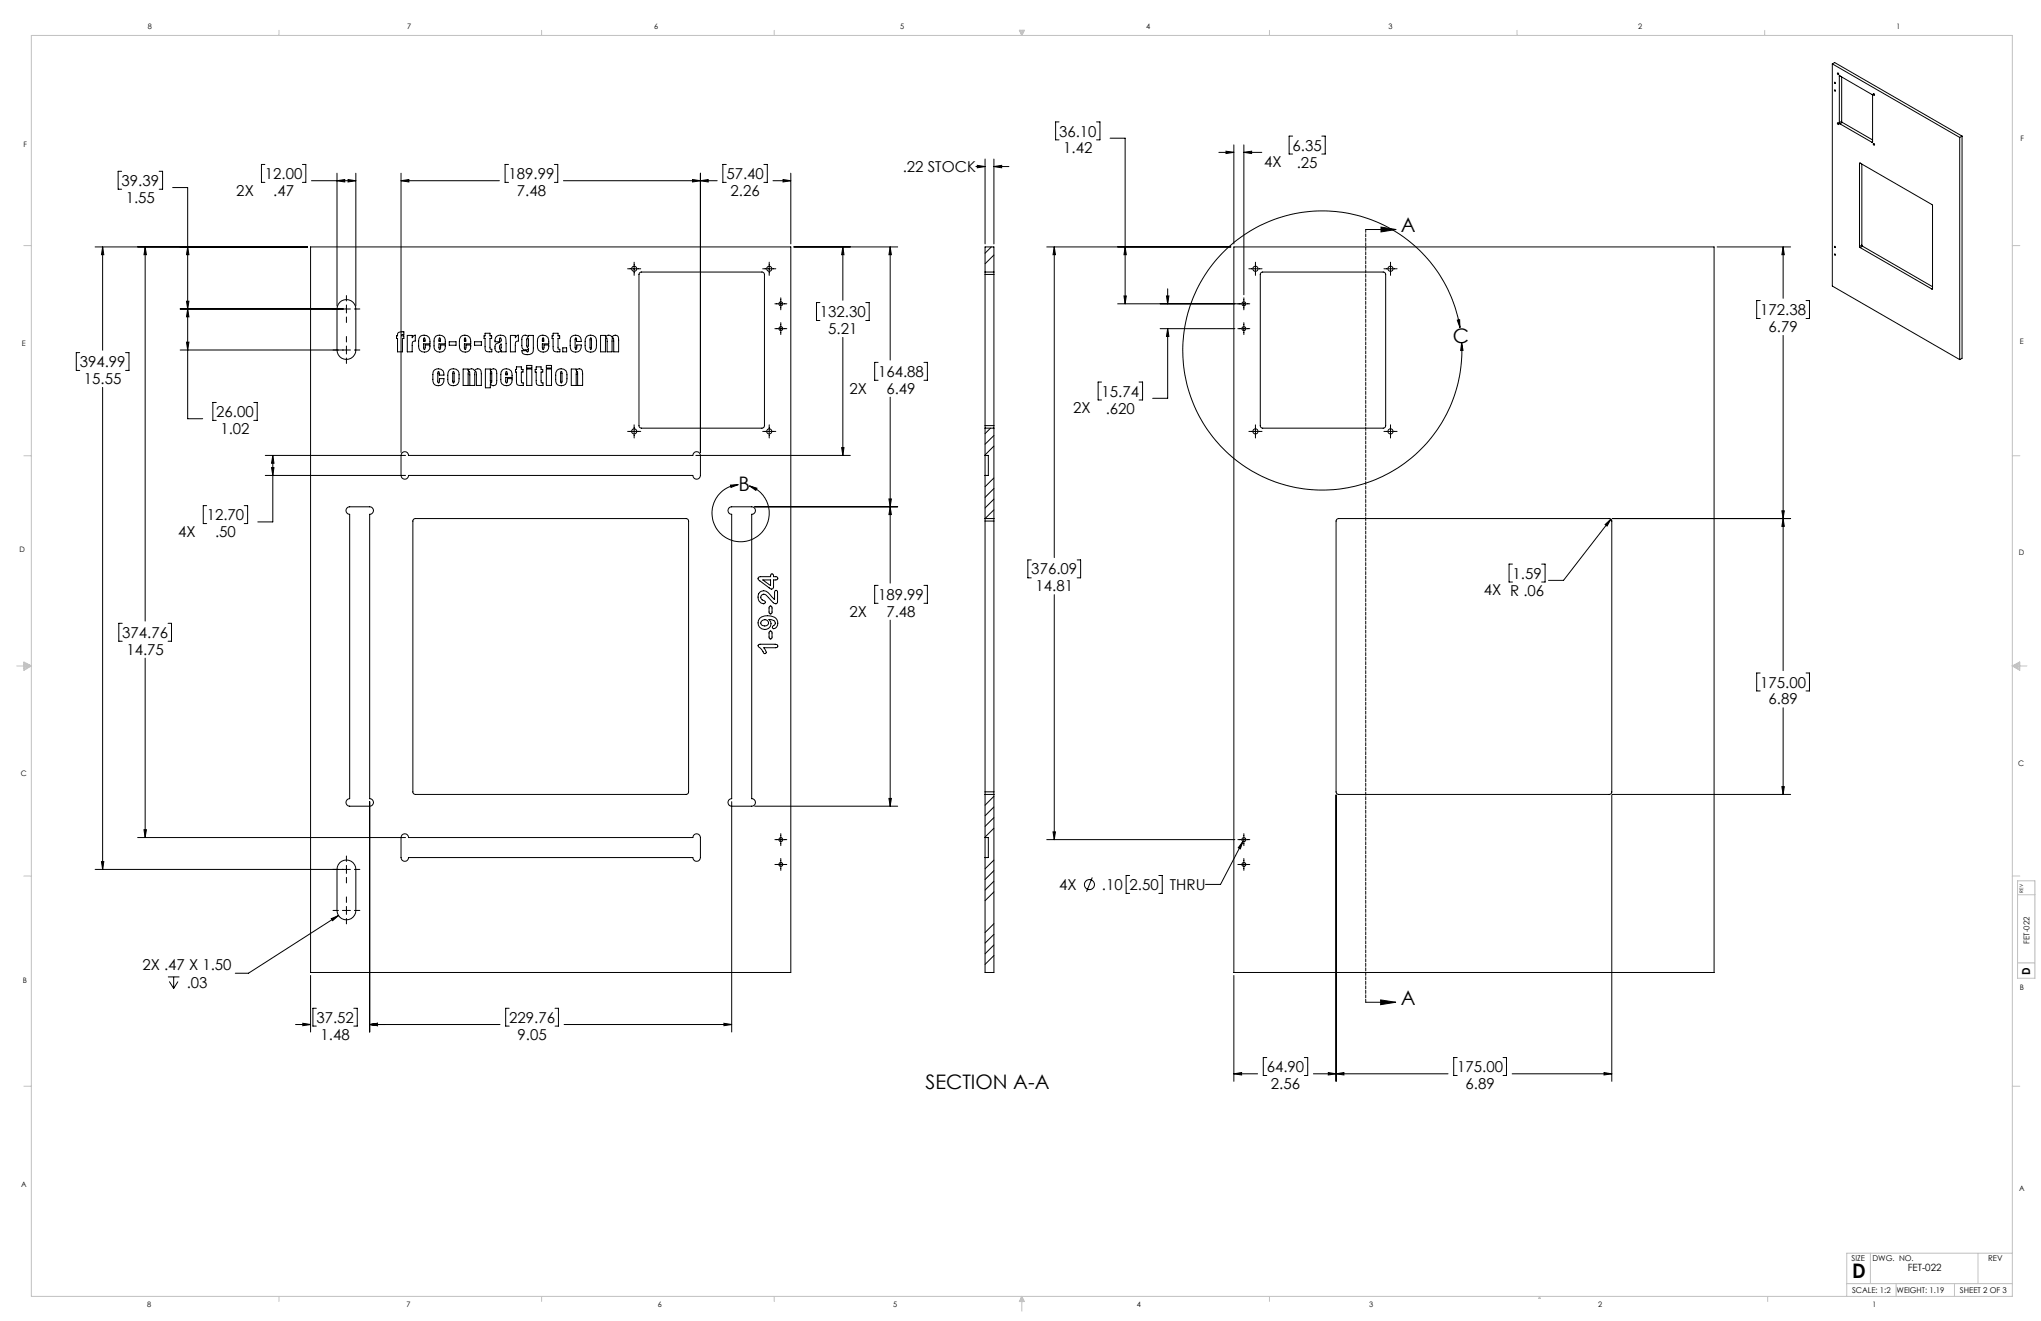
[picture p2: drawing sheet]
<svg xmlns="http://www.w3.org/2000/svg" width="864mm" height="559mm" viewBox="0 0 864 559" stroke-linecap="round" stroke-linejoin="round" font-family="sans-serif">
<g fill="none" stroke="#000" stroke-width=".42">
<path d="M775.3 27l1-.5 53.9 31.1M775.3 27l53.9 31.1M775.3 27v94l53.9 31.1M777.5 31h.3l.1 .6zM778.3 32.3v19.6M778.5 32.1l-.2 .2M778.5 32.1l13.8 8.2v19.7M779.3 32.6v18.7M792.6 39.7l.4 .1 .1 .6zM448.1 51.6h-1.4v7.6h1.4M464 51.6h1.4v7.6h-1.4M469.7 58.5h6.4v70"/>
<path d="M546.9 57.6h-1.4v7.6h1.4M559.3 57.6h1.4v7.6h-1.4M777.5 52l.3 .1 .1 .6zM778.3 51.9l.2 .5M778.5 52.4l13.6 7.8M779.3 51.3l.2 .5M779.3 51.3l-1 .6M779.5 51.8l-1 .6M779.5 51.8l12.8 7.4M829.2 58.1v94M830.2 57.6l-1 .5M830.2 57.6v94l-1 .5"/>
<path d="M51.5 72.5h-1.5v7.5h1.5M67.3 72.5h1.5v7.5h-1.5M73.1 79.3h6.3v97.8h6.4M112.1 69.6h-1.5v7.6h1.5M128 69.6h1.4v7.6h-1.4M131.8 76.4h18.8M142.6 76.4l3.3-.4v1zM142.6 73.3v56.1M147.3 76l3.3 .4-3.3 .6zM150.6 73.3v56.1M169.7 76.4l3.3-.4v1zM169.7 76.4h41.6"/>
<path d="M169.7 73.3v118.1M215.2 69.6h-1.5v7.6h1.5M234.6 69.6h1.4v7.6h-1.4M238.4 76.4h65.1M293.1 76l3.3 .4-3.3 .6zM296.4 76.4l3.2-.4v1zM296.4 73.3v118.1M307.3 69.6h-1.4v7.6h1.4M323.2 69.6h1.5v7.6h-1.5M327.1 76.4h7.5M331.3 76l3.3 .4-3.3 .6zM334.6 73.3v29.9"/>
<path d="M412.9 70.4h3.9M413.5 70l3.3 .4-3.3 .6zM416.8 67.3v35.9M420.5 70.4l3.3-.4v1zM420.5 67.3v35.9M420.5 70.4h6.4M515.7 64.5h6.4M518.8 64l3.3 .5-3.3 .4zM522.1 61.3v41.9M526.3 64.5l3.3-.5v.9zM526.3 61.3v63.4M526.3 64.5h7.6"/>
<path d="M786.8 69.2v35M787.1 69l-.3 .2M787.1 69l30.5 17.6 .1 35.5M787.8 69.4v34.3M792.3 60l-.2 .2M792.7 60.7l.5 .4-.2 .4zM577.8 97.1h12.9M584.3 96.1l6.4 1-6.4 1zM40.3 104.5h89.8M43.4 104.5l.5 3.2h-1zM43.4 104.5v43.7M61.4 104.5l.5 3.2h-1z"/>
<path d="M61.4 104.5v158.2M79.4 104.5l.5 3.2h-1zM131.4 104.5h203.2v306.9h-203.2zM265.6 113.7h5.5M268.3 110.9v5.6M270.7 115.4l.5-.3h51.4l.7 .4 .2 64.6-.5 .8-51.6 .2-.9-.4-.1-64.6zM322.7 113.7h5.6M325.5 110.9v5.6M335.9 104.5h43.9M356.6 104.5l.5 3.2h-1zM356.6 104.5v22.5M376.7 104.5l.5 3.2h-1.1z"/>
<path d="M376.7 104.5v47.8M416.8 115.1v66M416.8 115.1v-10.6h3.7v10.6M416.8 115.1h3.7M419.5 104.5l-2.7 2.6M420.5 115.1v66M420.5 107.9l-3.7 3.7M442.9 104.5h77.9M446.1 104.5l.5 3.2h-1zM446.1 104.5v131.4M476.1 104.5l.5 3.2h-1zM522.1 104.5h203.2v306.9h-203.2z"/>
<path d="M528.4 113.7h5.6M531.2 110.9v5.6M533.5 115.4l.6-.3h51.4l.6 .4 .2 64.6-.4 .8-51.6 .2-.8-.3-.2-.5v-64.4zM585.6 113.7h5.5M588.4 110.9v5.6M726.5 104.5h31.2M754.5 104.5l.5 3.2h-1zM754.5 104.5v21.7M786.8 104.2l.3 .5M787.1 104.7l30.4 17.6M787.8 103.7l.3 .4M787.8 103.7l-1 .5"/>
<path d="M788.1 104.1l-1 .6M788.1 104.1l29.6 17.2M78.9 127.4h1l-.5 3.3zM79.4 130.7l.5 3.3h-1zM143.8 127.9a4 4 0 0 1 4.3-.9 4 4 0 0 1 2.5 3.7v17.4a4 4 0 0 1-4 3.9 4 4 0 0 1-4-3.9v-17.4l.5-2zM146.6 125v2.3M146.6 129v3.4M146.6 134.1v2.3M148.3 130.7h-72.1M150 130.7h2.3M327.9 128.5h5M327.9 139h5"/>
<path d="M330.4 126v5.1M330.4 136.5v5M346.9 128h-1.4v7.6h1.4M366.3 128h1.5v7.6h-1.5M475.6 125.2h1l-.5 3.3zM490.9 139h31.6M493.6 125.2h1l-.5 3.3zM494.1 139l.5 3.3h-1zM494.1 139v29.5h-6.4M494.1 122.2v6.3M523.8 139h5M526.3 126v5.1"/>
<path d="M526.3 136.5v5M528.8 128.5h-55.9M616.6 135.4l1-.1 .1 3.3zM617.7 138.6a59 59 0 0 0-94-37.3 59 59 0 0 0 11.1 100.6 59 59 0 0 0 83.7-56.9M744.8 127.1h-1.5v7.6h1.5M764.2 127.1h1.4v7.6h-1.4M817.7 122.1l-.2 .2M33.7 149.2h-1.4v7.5h1.4M53.1 149.2h1.5v7.5h-1.5M78.9 144.7h1l-.5 3.4zM146.6 142.3v2.4M146.6 146.4v3.4"/>
<path d="M146.6 151.4v2.3M148.3 148.1h-72.1M150 148.1h2.3M168.5 140.8l.9-.4h1.5v1.1l-1 .2v.4h1v1.1h-.6v5.6h-2.1v-5.6h-.4v-1.1h.4zM172.3 141.9h2.1v1l.6-.8 .7-.3v2.5l-1 .2-.3 .6v3.7h-2.1zM177.8 142.3a2.68 2.68 0 0 1 3.3 0 2.68 2.68 0 0 1 .8 3.2h-2.7l.1 2.2h.5l.1-1.8h2a2.44 2.44 0 0 1-2.2 3.1 2.44 2.44 0 0 1-2.6-2.7l.2-3.1zM179.3 143.1h.4l.1 1.3h-.6zM183.9 156.5a2.43 2.43 0 0 1 2.7-.3 2.43 2.43 0 0 1 1.3 2.5h-2.1v-1.3l-.5-.1 .1 4.6h.4l.1-1.7h2a2.4 2.4 0 0 1-2.2 3 2.4 2.4 0 0 1-2.5-2.8 4.3 4.3 0 0 1 .7-3.9zM184.3 142.3a2.5 2.5 0 0 1 2.9-.3 2.5 2.5 0 0 1 1.2 2.6v.9h-2.7l.1 2.2 .6-.2v-1.6h2a2.43 2.43 0 0 1-2.1 3.1 2.43 2.43 0 0 1-2.6-2.7l.1-3.1zM185.8 143.1h.5v1.3h-.6zM190.1 144.6h2.9v1.4h-2.9zM190.1 156.6a2.45 2.45 0 0 1 2.8-.5 2.45 2.45 0 0 1 1.3 2.4v1.7a2.42 2.42 0 0 1-2.2 3 2.42 2.42 0 0 1-2.5-2.7l.1-2.9z"/>
<path d="M191.7 157.3l.5 .2-.2 4.5-.3-.1-.1-.7zM195.1 142.3a2.68 2.68 0 0 1 3.3 0 2.68 2.68 0 0 1 .8 3.2h-2.7v2.1l.6 .1 .1-1.8h2a2.44 2.44 0 0 1-2.2 3.1 2.44 2.44 0 0 1-2.6-2.7l.1-3.1zM196 156.1h2.1v.7a1.61 1.61 0 0 1 2.7 0 1.63 1.63 0 0 1 2.4-.4l.4 1 .1 5.7h-2.1l-.3-5.9-.4 .6v5.3h-2.1l-.1-5.7a.34 .34 0 0 0-.4-.2 .34 .34 0 0 0-.2 .4v5.5h-2.1zM196.6 143.1h.4l.1 1.3h-.6zM200.8 144.6h2.9v1.4h-2.9zM205.2 141h2.1v1.1h.7v1.1h-.7v4.1l.2 .4h.6v1.1h-2a1.47 1.47 0 0 1-.9-2.1v-3.5h-.4zM205.4 156.1h2.1v.6a1.53 1.53 0 0 1 2.3-.3l.4 1.6a7.4 7.4 0 0 1-.4 4.7 1.49 1.49 0 0 1-2.3-.3v1.6h-2.1zM207.5 157.3l.4-.1 .2 .4-.2 4.4-.4-.4zM210.2 142.2a2.33 2.33 0 0 1 2.7-.3 2.33 2.33 0 0 1 1.2 2.4v4.5h-2v-.6a1.51 1.51 0 0 1-2.1 .5 1.51 1.51 0 0 1-.6-2l.5-1.2 1.8-.9a.95 .95 0 0 0 0-1.6l-.4 .3v1.3h-1.9l.3-1.9zM211.7 145.8l.4-.3-.3 2.2-.4-.3zM212.6 156.5a2.68 2.68 0 0 1 3.3 0 2.68 2.68 0 0 1 .8 3.2h-2.7v2.1l.6-.1 .1-1.5h2a2.43 2.43 0 0 1-2.2 3 2.43 2.43 0 0 1-2.6-2.7l.1-3.1zM214.1 157.3h.4l.1 1.3h-.6z"/>
<path d="M216 141.9h2.1v1l.5-.8 .8-.3v2.5l-1 .2-.3 .6v3.7h-2.1zM218.5 155.2h2.1v1.1h.7v1.1h-.7v3.7l.1 .8 .7 .1v1.1l-2-.1a1.51 1.51 0 0 1-.9-2.1v-3.5h-.4zM221.2 142.2a1.68 1.68 0 0 1 2.4 .2l.1-.5h2v5.3a2.36 2.36 0 0 1-.8 2.6 2.36 2.36 0 0 1-2.7 .2 1.45 1.45 0 0 1-1.4-1.7h2.1l.4 .5 .3-1.3a1.59 1.59 0 0 1-2 .5 1.59 1.59 0 0 1-.8-1.8v-3.3zM222.8 156.1h2.2v7h-2.2zM222.8 154.6h2.2v1.1h-2.2zM223 143.1l.4-.1 .2 .3v3.2a.32 .32 0 0 1-.3 .4 .32 .32 0 0 1-.4-.3zM226.9 155.2h2.1v1.1h.7v1.1h-.7v4.1l.1 .4 .7 .1v1.1l-2.1-.1a1.47 1.47 0 0 1-.8-2.1v-3.5h-.5zM228.1 142.3a2.68 2.68 0 0 1 3.3 0 2.68 2.68 0 0 1 .8 3.2h-2.7l.1 2.2 .5-.2 .1-1.6h2a2.44 2.44 0 0 1-2.2 3.1 2.44 2.44 0 0 1-2.6-2.7l.1-3.1zM229.6 143.1h.4l.1 1.3h-.6zM231.2 156.1h2.2v7h-2.2zM231.2 154.6h2.2v1.1h-2.2zM234 141h2.1v1.1h.7v1.1h-.7v4.1l.2 .4h.6v1.1h-2a1.47 1.47 0 0 1-.9-2.1v-3.5h-.4z"/>
<path d="M235.8 156.6a2.46 2.46 0 0 1 2.7-.5 2.46 2.46 0 0 1 1.4 2.4v1.7a2.42 2.42 0 0 1-2.2 3 2.42 2.42 0 0 1-2.6-2.7l.1-2.9zM237.3 157.3h.4l.1 .7-.2 4-.4-.4zM238.1 147.1h1.6v1.7h-1.6zM241.7 156.1h2.1v.6a1.55 1.55 0 0 1 2.1-.5 1.55 1.55 0 0 1 .6 2v4.9h-2.1v-5.5l-.3-.4-.3 1.1v4.8h-2.1zM242 142.3a2.43 2.43 0 0 1 2.7-.3 2.43 2.43 0 0 1 1.3 2.5h-2.1v-1.3l-.4-.1v4.6l.4-.1 .2-1.7h1.9a2.4 2.4 0 0 1-2.2 3 2.4 2.4 0 0 1-2.5-2.7 4.4 4.4 0 0 1 .7-3.9zM248.2 142.3a2.48 2.48 0 0 1 2.8-.4 2.48 2.48 0 0 1 1.4 2.4v1.7a2.43 2.43 0 0 1-2.3 2.9 2.43 2.43 0 0 1-2.5-2.6l.1-3zM249.8 143.1l.5 .2-.2 4.4h-.3l-.1-.7zM254.1 141.9h2.1v.7a1.61 1.61 0 0 1 2.7 0 1.57 1.57 0 0 1 2.7-.1l.2 6.3h-2.1l-.3-5.8-.3 .1-.1 .4v5.3h-2.1l-.3-5.8-.4 .4v5.4h-2.1zM356.6 142.7v50M371.5 153.3h-1.4v7.6h1.4M390.9 153.3h1.5v7.6h-1.5M618.5 145l.6 3.2-1 .1z"/>
<path d="M754.5 141.9v141.8M43.4 163.9v203.9M91.5 170.3h-1.4v7.5h1.4M107.4 170.3h1.4v7.5h-1.4M268.3 179.7v5.6M325.5 179.7v5.6M376.7 168v78.7M466.1 161.6h-1.5v7.6h1.5M482 161.6h1.4v7.6h-1.4M531.2 179.7v5.6M588.4 179.7v5.6M112.3 192.7h59.3"/>
<path d="M114.9 197.8h1l-.5 3.3zM115.4 192.7l.5 3.3h-1zM115.4 192.7v28.1h-6.3M170.1 191.5a1.58 1.58 0 0 1 1.8-.3 1.58 1.58 0 0 1 1 1.5h120.3a1.61 1.61 0 0 1 1.6-1.6 1.61 1.61 0 0 1 1.6 1.6v8.4a1.61 1.61 0 0 1-1.6 1.6 1.61 1.61 0 0 1-1.6-1.6h-120.3a1.59 1.59 0 0 1-1.6 1.6 1.59 1.59 0 0 1-1.6-1.6v-8.4zM265.6 182.5h5.5M294.4 192.7h65.4M322.7 182.5h5.6M356.1 189.3h1l-.5 3.4zM416.8 181.1v38.3M416.8 192.7h1.4v8.4h-1.4M416.8 181.1h3.7M419.1 181.1l-2.3 2.3"/>
<path d="M420.5 181.1v38.3M420.5 184.2l-3.7 3.7M420.5 188.7l-3.7 3.7M528.4 182.5h5.6M585.6 182.5h5.5M87.5 213.9h-1.5v7.6h1.5M103.3 213.9h1.5v7.6h-1.5M112.3 201.1h59.3M146.9 214.8l1.1-.4h8.4a1.59 1.59 0 0 1 1.6 1.6 1.59 1.59 0 0 1-1.6 1.6v120.3a1.59 1.59 0 0 1 1.6 1.5 1.59 1.59 0 0 1-1.6 1.6h-8.4a1.59 1.59 0 0 1-1.6-1.6 1.59 1.59 0 0 1 1.6-1.5v-120.3a1.59 1.59 0 0 1-1.5-1 1.59 1.59 0 0 1 .4-1.8zM175.2 219.5l115.1-.1 .7 .3 .4 .7v114.6l-.4 .7-.7 .4h-114.5l-.8-.4-.3-.5v-115zM308.5 214.8l1.1-.4h8.5a1.59 1.59 0 0 1 1.6 1.6 1.59 1.59 0 0 1-1.6 1.6v120.3a1.59 1.59 0 0 1 1.6 1.5 1.59 1.59 0 0 1-1.6 1.6h-8.5a1.59 1.59 0 0 1-1.6-1.6 1.59 1.59 0 0 1 1.6-1.5v-120.3a1.61 1.61 0 0 1-1.5-1 1.61 1.61 0 0 1 .4-1.8zM309.1 205.2l3.3-.2-3.1 1.2z"/>
<path d="M312.4 205a12.1 12.1 0 0 0-9.8 17.6 12.1 12.1 0 0 0 20.1 2.3 12.1 12.1 0 0 0-5.6-19.4M317.1 205.5l3.2 1-.5 .9zM319.3 214.4h60.5M376.1 211.1h1.1l-.5 3.3zM376.7 214.4l.5 3.3h-1.1zM416.8 219.4v116.7M416.8 219.4h3.7M420.5 219.4v116.7M420.5 202.2l-3.7 3.7M420.5 206.7l-3.7 3.7M420.5 211.1l-3.7 3.8M420.5 215.7l-3.7 3.7"/>
<path d="M565.6 219.7l.8-.3h114.5a1.02 1.02 0 0 1 1.1 1v114.6a1.02 1.02 0 0 1-1.1 1.1h-114.5l-.8-.4-.3-.7v-114.6zM681.6 219.6l-20 25.9h-6.4M682.2 219.4h75.5M754 216.1h1l-.5 3.3zM754.5 219.4l.5 3.3h-1zM436.4 236.9h-1.5v7.5h1.5M455.8 236.9h1.4v7.5h-1.4M640 238.6h-1.5v7.6h1.5M652.3 238.6h1.5v7.6h-1.5M679.2 221.9l2.4-2.3-1.6 2.9zM321.1 244.1l4.9-.2 .2-1h.9l.2 1 1.3 .1 .5 .7-.3 .5-1.5 .1v2.8a.97 .97 0 0 1-.7 1.1 .97 .97 0 0 1-1.1-.5l-4.5-3.4-.3-.5zM321.4 250.6a2.73 2.73 0 0 1 4.3 .8l2 2.1v-2.9a.66 .66 0 0 1 .6-.9 .66 .66 0 0 1 .7 .8v4l-.2 .7-.5 .2a5.1 5.1 0 0 1-3.1-2.6l-1-1.1a1.32 1.32 0 0 0-2 .1 1.32 1.32 0 0 0 .3 2l1.2 .6-.2 .9a2.72 2.72 0 0 1-2.7-1.6 2.72 2.72 0 0 1 .6-3.1z"/>
<path d="M322.8 245.3h3.2v2.4zM325.6 256.5l.4-.2 .6 .3 .1 2.3-.4 .8-.8-.3zM371.5 247.6h-1.4v7.6h1.4M390.9 247.6h1.5v7.6h-1.5M446.1 251.6v103.6M51.7 263.7h-1.4v7.6h1.4M61.4 278.4v75.9M71.1 263.7h1.5v7.6h-1.5M320.9 272.8l.7-.3h6.4l.9 .3 .2 .5-.3 .6-.6 .1h-5l1 1.9-.6 .6-.5-.3-1.4-2a1.11 1.11 0 0 1-.8-1.4zM321.5 261.5a5.6 5.6 0 0 1 7.3 .6 2.4 2.4 0 0 1-1.7 3.8l-.3-.8 .5-.5a1.19 1.19 0 0 0 .7-1 1.19 1.19 0 0 0-.6-1.1l-2-.5a2.59 2.59 0 0 1-.2 3.9 2.59 2.59 0 0 1-3.8-.6 2.99 2.99 0 0 1 .1-3.8zM322.4 262.6a1.45 1.45 0 0 1 2.3-.1 1.45 1.45 0 0 1-.5 2.2 1.82 1.82 0 0 1-2.2-.7v-1zM325.6 267.1l.4-.2 .6 .3 .1 2.3-.4 .8-.8-.3z"/>
<path d="M376.7 262.3v78.7M744.8 284.7h-1.5v7.6h1.5M754.5 299.4v36.7M764.2 284.7h1.4v7.6h-1.4M156.4 339.1v97.5M309.6 339.1v97.5M376.1 337.7h1.1l-.5 3.3zM416.8 336.1h3.7M416.8 336.1v75.3h3.7v-75.3M420.5 336.9l-3.7 3.7M565.3 336.3v121.1M682 336.3v121.1"/>
<path d="M682.2 336.1h75.5M754 332.7h1l-.5 3.4zM58.2 354.3h113.4M60.9 351h1l-.5 3.3zM170.1 353.2a1.58 1.58 0 0 1 1.8-.4 1.58 1.58 0 0 1 1 1.5h120.3a1.61 1.61 0 0 1 1.6-1.6 1.61 1.61 0 0 1 1.6 1.6v8.5a1.61 1.61 0 0 1-1.6 1.5 1.61 1.61 0 0 1-1.6-1.5h-120.3a1.59 1.59 0 0 1-1.6 1.5 1.59 1.59 0 0 1-1.6-1.5v-8.5zM319.3 341h60.5M327.9 355.2h5M330.4 352.6v5.1M416.8 354.3h1.4v8.5h-1.4M420.5 341.3l-3.7 3.8M420.5 345.9l-3.7 3.7M420.5 350.3l-3.7 3.8"/>
<path d="M442.9 355.2h79.6M445.6 351.9h1l-.5 3.3zM523.8 355.2h5M525.9 355.9l-1.1 3.2-.9-.5zM525.9 355.9l-9.5 18.2h-6.3M526.3 352.6v5.1M42.9 364.5h1l-.5 3.3zM143.8 364.9a4 4 0 0 1 4.3-.8 4 4 0 0 1 2.5 3.7v17.3a4 4 0 0 1-4 4 4 4 0 0 1-4-4v-17.3l.5-2zM146.6 362.1v2.3M146.6 366.1v3.4M146.6 371.2v2.3M146.6 379.4v2.3"/>
<path d="M148.3 367.8h-108M150 367.8h2.3M327.9 365.7h5M330.4 363.1v5.1M420.5 363.8l-3.7 3.7M420.5 368.3l-3.7 3.7M420.5 372.8l-3.7 3.7M420.5 377.3l-3.7 3.7M462.2 371.2l-2.5 6M478 370.3h-1.5v7.6h1.5M490.3 370.3h1.5v7.6h-1.5M523.8 365.7h5"/>
<path d="M526.3 363.1v5.1M140.2 388.6l3-1.3-2.5 2.2zM140.9 385.1h2.3M143.2 387.3l-38.1 24.4h-5.5M144.9 385.1h3.4M146.6 383.4v3.4M146.6 388.5v2.3M150 385.1h2.3M420.5 390.7l-3.7 3.8M420.5 395.3l-3.7 3.7M420.5 399.7l-3.7 3.8M71 413.2h4.9"/>
<path d="M71.6 415.2l1.9 2.9M73.5 413.2v4.9M75.3 415.2l-1.8 2.9M131.4 412.6v24M420.5 404.2l-3.7 3.8M522.1 412.6v44.8M125.1 433.4h6.3M128.1 432.9l3.3 .5-3.3 .5zM133.8 426.5h-1.4v7.6h1.4M149.7 426.5h1.5v7.6h-1.5M156.4 433.4l3.3-.5v1zM156.4 433.4h55.2"/>
<path d="M215.4 426.5h-1.4v7.6h1.4M234.8 426.5h1.5v7.6h-1.5M238.7 433.4h70.9M306.3 432.9l3.3 .5-3.3 .5zM577.8 424h12.7M584.2 423l6.4 1-6.4 1zM522.1 454.2l3.3-.5v1zM522.1 454.2h10M536 447.4h-1.5v7.5h1.5M551.9 447.4h1.4v7.5h-1.4M555.7 454.2h57M562 453.7l3.3 .5-3.3 .5z"/>
<path d="M565.3 454.2l3.3-.5v1zM616.6 447.4h-1.5v7.5h1.5M636 447.4h1.4v7.5h-1.4M639.8 454.2h42.2M678.7 453.7l3.3 .5-3.3 .5z"/>
<circle cx="776.4" cy="35" r=".27"/>
<circle cx="776.4" cy="38.3" r=".27"/>
<circle cx="268.3" cy="113.7" r="1.09"/>
<circle cx="325.5" cy="113.7" r="1.09"/>
<circle cx="531.2" cy="113.7" r="1.09"/>
<circle cx="588.3" cy="113.7" r="1.09"/>
<circle cx="776.4" cy="104.4" r=".27"/>
<circle cx="776.4" cy="107.6" r=".27"/>
<circle cx="330.4" cy="139" r=".83"/>
<circle cx="330.4" cy="128.5" r=".84"/>
<circle cx="526.3" cy="128.5" r=".84"/>
<circle cx="526.3" cy="139" r=".83"/>
<circle cx="268.3" cy="182.5" r="1.09"/>
<circle cx="325.5" cy="182.5" r="1.09"/>
<circle cx="531.2" cy="182.5" r="1.09"/>
<circle cx="588.3" cy="182.5" r="1.09"/>
<circle cx="330.4" cy="355.2" r=".84"/>
<circle cx="526.3" cy="355.2" r=".84"/>
<circle cx="330.4" cy="365.7" r=".83"/>
<circle cx="461" cy="374.2" r="2.13"/>
<circle cx="526.3" cy="365.7" r=".83"/>
</g>
<path d="M577.9 97.1v326.9" fill="none" stroke="#000" stroke-width=".42" stroke-dasharray="1.3 .6" stroke-dashoffset=".1"/>
<g fill="none" stroke="#c0c0c0" stroke-width=".42">
<path d="M13.3 15h838.2v533.4h-838.2zM118 12.8v2.2M229.2 12.8v2.2M327.6 12.8v2.2M431.3 12.8h2.2l-1.1 2.2zM431.5 12.8l.9 2.2M432 12.8l.4 2.2M432.7 12.8l-.3 2.2M433 12.8l-.6 2.2M537.1 12.8v2.2M641.9 12.8v2.2M746.7 12.8v2.2"/>
<path d="M10.1 103.9h3.2M851.5 103.9h3.1M10.1 192.8h3.2M851.5 192.8h3.1M7.1 281.7h6.2M10.1 280l3.2 1.7-3.2 1.9zM10.1 280.5l3.2 1.2M10.1 281.1l3.2 .6M13.3 281.7l-3.2 1.2M13.3 281.7l-3.2 .5M851.5 281.7h6.1M851.5 281.7l3.1 .5"/>
<path d="M851.5 281.7l3.1 1.2M851.5 281.7l3.1-1.7v3.6zM854.6 281.1l-3.1 .6M854.6 280.5l-3.1 1.2M10.1 370.6h3.2M851.5 370.6h3.1M853.7 372.6h7.3v41.2h-7.3zM853.7 378.5h7.3M853.7 407.3h7.3M10.1 459.5h3.2M851.5 459.5h3.1M791.4 530.1v12.9"/>
<path d="M836.9 530.1v12.9M851.5 530.1h-70.1v18.3M118 548.4v2.1M229.2 548.4v2.1M327.6 548.4v2.1M432.4 548.4v6.3M432.4 548.4l1.1 2.2h-2.2zM432.4 548.4l.6 2.2M432.4 548.4l-.9 2.2M432.4 548.4l-.4 2.2M432.4 548.4l.3 2.2M537.1 548.4v2.1"/>
<path d="M651.4 548.4l.4 .9h-.7zM748 548.4v2.1M781.4 543h70.1M802.3 543v5.4M827 543v5.4"/>
</g>
<g fill="#000">
<path d="M584.3 96.1l6.4 1-6.4 1zM584.2 423l6.4 1-6.4 1z"/>
<path d="M616.6 135.4l1-.1 .1 3.3zM618.5 145l.6 3.2-1 .1zM309.1 205.2l3.3-.2-3.1 1.2zM317.1 205.5l3.2 1-.5 .9z"/>
<path d="M565.3 454.2l3.3-.5v1zM678.7 453.7l3.3 .5-3.3 .5zM754.5 219.4l.5 3.3h-1zM754 332.7h1l-.5 3.4zM526.3 64.5l3.3-.5v.9zM518.8 64l3.3 .5-3.3 .4zM562 453.7l3.3 .5-3.3 .5zM522.1 454.2l3.3-.5v1zM679.2 221.9l.8 .6 1.6-2.9zM475.6 125.2h1l-.5 3.3zM476.1 104.5l.5 3.2h-1zM494.1 139l.5 3.3h-1zM493.6 125.2h1l-.5 3.3zM446.1 104.5l.5 3.2h-1zM445.6 351.9h1l-.5 3.3zM525.9 355.9l-2 2.7 .9 .5zM754 216.1h1l-.5 3.3zM754.5 104.5l.5 3.2h-1zM413.5 70l3.3 .4-3.3 .6zM420.5 70.4l3.3-.4v1zM356.1 189.3h1l-.5 3.4zM356.6 104.5l.5 3.2h-1zM115.4 192.7l.5 3.3h-1zM114.9 197.8h1l-.5 3.3zM296.4 76.4l3.2-.4v1zM331.3 76l3.3 .4-3.3 .6zM169.7 76.4l3.3-.4v1zM293.1 76l3.3 .4-3.3 .6zM376.7 104.5l.5 3.2h-1.1zM376.1 211.1h1.1l-.5 3.3zM376.1 337.7h1.1l-.5 3.3zM376.7 214.4l.5 3.3h-1.1zM60.9 351h1l-.5 3.3zM61.4 104.5l.5 3.2h-1zM78.9 127.4h1l-.5 3.3zM79.4 104.5l.5 3.2h-1zM78.9 144.7h1l-.5 3.4zM79.4 130.7l.5 3.3h-1zM42.9 364.5h1l-.5 3.3zM43.4 104.5l.5 3.2h-1zM147.3 76l3.3 .4-3.3 .6zM142.6 76.4l3.3-.4v1zM156.4 433.4l3.3-.5v1zM128.1 432.9l3.3 .5-3.3 .5zM306.3 432.9l3.3 .5-3.3 .5zM156.4 433.4l3.3-.5v1zM140.2 388.6l.5 .9 2.5-2.2z"/>
</g>
<path d="M416.8 116.1h3.8M416.8 180h3.8M420.6 220.4h-3.8M416.8 335h3.8" fill="none" stroke="#000" stroke-width=".42" stroke-dasharray="6.3 1.3 1.3 1.3 1.3 1.3"/>
<g font-size="8.5">
<text x="592.7" y="98.2">A</text>
<text x="614.8" y="144.9">C</text>
<text x="312.4" y="207.5">B</text>
<text x="592.7" y="425.1">A</text>
<text x="391.6" y="460.5">SECTION A-A</text>
<text x="783.7" y="540.7">D</text>
</g>
<g font-size="6.4">
<text x="448.1" y="57.7">36.10</text>
<text x="449.9" y="64.9">1.42</text>
<text x="546.9" y="63.8">6.35</text>
<text x="534.9" y="70.8">4X</text>
<text x="548.7" y="70.9">.25</text>
<text x="112.1" y="75.7">12.00</text>
<text x="215.2" y="75.8">189.99</text>
<text x="307.3" y="75.8">57.40</text>
<text x="382" y="72.8">.22 STOCK</text>
<text x="51.5" y="78.7">39.39</text>
<text x="100" y="82.8">2X</text>
<text x="115.6" y="82.9">.47</text>
<text x="218.7" y="82.9">7.48</text>
<text x="309.1" y="82.9">2.26</text>
<text x="53.2" y="85.8">1.55</text>
<text x="346.9" y="134.2">132.30</text>
<text x="744.8" y="133.3">172.38</text>
<text x="350.5" y="141.3">5.21</text>
<text x="748.3" y="140.5">6.79</text>
<text x="33.7" y="155.3">394.99</text>
<text x="371.6" y="159.5">164.88</text>
<text x="35.5" y="162.5">15.55</text>
<text x="359.5" y="166.5">2X</text>
<text x="375.1" y="166.6">6.49</text>
<text x="466.1" y="167.8">15.74</text>
<text x="91.5" y="176.4">26.00</text>
<text x="454" y="174.9">2X</text>
<text x="467.9" y="174.9">.620</text>
<text x="93.3" y="183.6">1.02</text>
<text x="87.5" y="220.1">12.70</text>
<text x="75.4" y="227.1">4X</text>
<text x="91" y="227.2">.50</text>
<text x="436.4" y="243">376.09</text>
<text x="640" y="244.8">1.59</text>
<text x="438.1" y="250.2">14.81</text>
<text x="627.9" y="251.9">4X R .06</text>
<text x="371.6" y="253.8">189.99</text>
<text x="359.5" y="260.9">2X</text>
<text x="375.1" y="260.9">7.48</text>
<text x="51.7" y="269.9">374.76</text>
<text x="53.5" y="277">14.75</text>
<text x="744.8" y="290.9">175.00</text>
<text x="748.3" y="298">6.89</text>
<text x="448.1" y="376.5">4X</text>
<text x="466.3" y="376.5">.10</text>
<text x="478" y="376.5">2.50</text>
<text x="495" y="376.5">THRU</text>
<text x="60.2" y="410.3">2X .47 X 1.50</text>
<text x="79" y="417.8">.03</text>
<text x="133.9" y="432.7">37.52</text>
<text x="215.4" y="432.7">229.76</text>
<text x="135.6" y="439.8">1.48</text>
<text x="219" y="439.8">9.05</text>
<text x="536" y="453.5">64.90</text>
<text x="616.6" y="453.5">175.00</text>
<text x="537.8" y="460.7">2.56</text>
<text x="620.1" y="460.7">6.89</text>
</g>
<text font-size="4.7" x="859" y="412.4" transform="rotate(-90 859 412.4)">D</text>
<text font-size="4.2" x="807.2" y="537.5">FET-022</text>
<g font-size="3.4">
<text x="858.7" y="399.2" transform="rotate(-90 858.7 399.2)">FET-022</text>
<text x="783.5" y="533.3">SIZE</text>
<text x="792.3" y="533.3">DWG. NO.</text>
<text x="841.3" y="533.4">REV</text>
<text x="783.6" y="546.8">SCALE: 1:2</text>
<text x="802.5" y="546.9">WEIGHT: 1.19</text>
<text x="829.3" y="546.8">SHEET 2 OF 3</text>
</g>
<g font-size="3.2">
<text x="62.5" y="12.4">8</text>
<text x="172.3" y="12.3">7</text>
<text x="276.8" y="12.4">6</text>
<text x="380.9" y="12.4">5</text>
<text x="485" y="12.3">4</text>
<text x="587.5" y="12.4">3</text>
<text x="693.2" y="12.4">2</text>
<text x="802.4" y="12.4">1</text>
<text x="854.9" y="59.8">F</text>
<text x="9.9" y="62">F</text>
<text x="9.3" y="146.5">E</text>
<text x="854.7" y="145.5">E</text>
<text x="8.2" y="233.6">D</text>
<text x="854.3" y="234.9">D</text>
<text x="8.9" y="328.1">C</text>
<text x="853.9" y="324.1">C</text>
<text x="9.7" y="415.8">B</text>
<text x="854.6" y="418.6">B</text>
<text x="9" y="502">A</text>
<text x="854.3" y="503.9">A</text>
<text x="62.3" y="552.9">8</text>
<text x="172" y="552.9">7</text>
<text x="278.3" y="552.9">6</text>
<text x="377.9" y="552.8">5</text>
<text x="481" y="552.8">4</text>
<text x="579.3" y="552.8">3</text>
<text x="676.2" y="552.9">2</text>
<text x="792.4" y="552.8">1</text>
</g>
<text font-size="2" x="856" y="377.7" transform="rotate(-90 856 377.7)">REV</text>
</svg>
